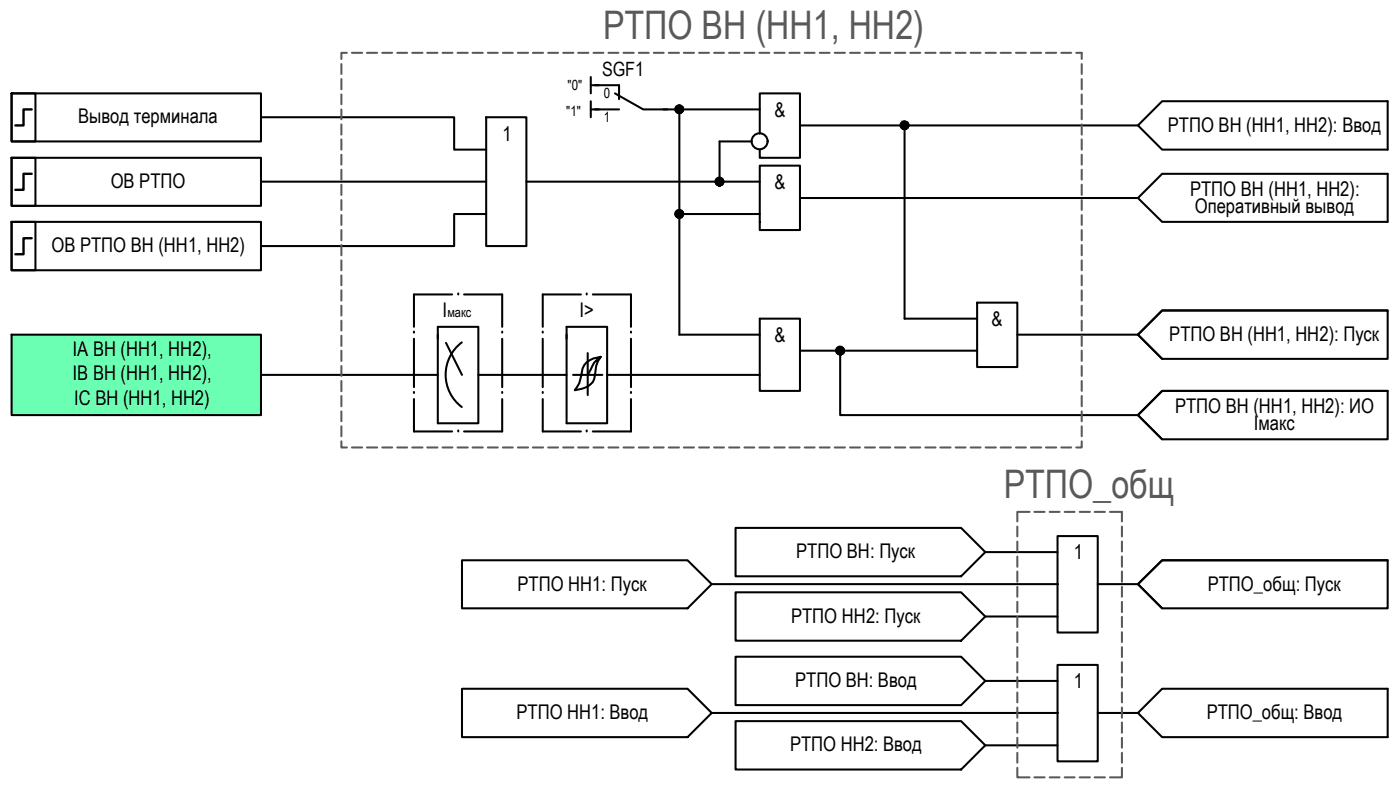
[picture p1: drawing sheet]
<svg xmlns="http://www.w3.org/2000/svg" width="174mm" height="98mm" viewBox="0 0 174 98" stroke-linecap="round" stroke-linejoin="round" font-family="sans-serif">
<!-- layer: 0 -->
<path d="M1.4 41.6l31 10v-10zM1.4 41.6l31 10h-31z" fill="#6bffb3" stroke="#6bffb3" stroke-width=".12"/>
<g fill="none" stroke="#000" stroke-width=".25">
<path d="M1.4 19.6h3v6h-3zM1.4 19.6h31v6h-31zM1.4 11.6h3v6h-3zM1.4 11.6h31v6h-31zM32.4 14.6h24v4h4M60.4 14.6h5v16h-5zM73.4 9.6v2M73.4 12.6v2M73.4 10.6h1M73.4 13.6h1M82.4 13.6h12M84.4 13.6v13h10"/>
<path d="M93.4 17.6h-4v5M94.4 16.6v-5h5v8h-5v-1M99.4 15.6h42M112.4 15.6v24h9M141.4 15.6l3-3h28v6h-28zM1.4 27.6h3v6h-3zM1.4 27.6h31v6h-31zM32.4 22.6h28M60.4 26.6h-4v4h-24M65.4 22.6h29M84.4 26.6v15h10M94.4 39.6h5v9h-5z"/>
<path d="M94.4 20.6h5v8h-5zM99.4 24.6h42M121.4 37.6h5v8h-5zM141.4 24.6l3-3h28v6h-28zM172.4 38.6h-28l-3 3 3 3M1.4 41.6h31v10h-31zM32.4 46.6h22M54.4 41.6v11h5v-12h-5v1.5M55.4 42.6l2 4M57.4 42.5a5 5 0 0 0 0 8.1M59.4 46.6h11M70.4 41.6v11h5v-12h-5v1.5"/>
<path d="M73 46.6h1.8M73 43.9v5.2M74.6 44.3l-.5 1.1-.2 1.3a1.95 1.95 0 0 1-1.6 1.6l-.9 .2a5.4 5.4 0 0 0 1-2.7 2.32 2.32 0 0 1 2.2-1.5 2.83 2.83 0 0 0-1.2 1.7l-.4 .6h-1.8M75.4 46.6h19M99.4 43.6h22M104.4 43.6v8h37l3-3h28v6h-28l-3-3M126.4 41.6h15M141.4 41.6l3-3h28v6h-28zM172.4 48.6h-28l-3 3 3 3M57.4 69.6h28l3 3-3 3h-28zM88.4 72.6h43M91.4 65.6h28l3 3-3 3h-28z"/>
<path d="M91.4 73.6h28l3 3-3 3h-28zM122.4 68.6h9M122.4 76.6h9M131.4 66.6h5v12h-5zM136.4 72.6h5M141.4 72.6l3-3h28v6h-28zM172.4 69.6h-28l-3 3 3 3M57.4 85.6h28l3 3-3 3h-28zM88.4 88.6h43M91.4 81.6h28l3 3-3 3h-28zM91.4 89.6h28l3 3-3 3h-28zM122.4 84.6h9"/>
<path d="M122.4 92.6h9M131.4 82.6h5v12h-5zM136.4 88.6h5M141.4 88.6l3-3h28v6h-28z"/>
<circle cx="84.4" cy="13.6" r=".49"/>
<circle cx="94.4" cy="17.5" r=".99"/>
<circle cx="112.4" cy="15.6" r=".49"/>
<circle cx="84.4" cy="26.6" r=".49"/>
<circle cx="89.4" cy="22.5" r=".49"/>
<circle cx="104.4" cy="43.5" r=".49"/>
</g>
<g fill="none" stroke="#000" stroke-width=".25">
<path d="M73.9 10.6h3v1.7M73.9 13.6h3M76.4 11.6l3.5 2h3M56.2 36.6h-4.8v4M56.9 36.6h.1M57.7 36.6h4.7v4M72.2 36.6h-4.8v4M72.9 36.6h.1M73.7 36.6h4.7v4M51.4 48.8h.1M51.4 41.3h.1M51.4 49.6v4h4.8"/>
<path d="M51.4 42.1v6M56.9 53.6h.1M62.4 48.8h.1M62.4 41.3h.1M62.4 49.6v4h-4.7M62.4 42.1v6M67.4 48.8h.1M67.4 41.3h.1M67.4 42.1v6M67.4 49.6v4h4.8M72.9 53.6h.1M78.4 48.8h.1"/>
<path d="M78.4 41.3h.1M78.4 42.1v6M78.4 49.6v4h-4.7"/>
</g>
<!-- layer: 0 -->
<g fill="#000" stroke="#000" stroke-width=".12">
<path d="M84.1 13.3h.7zM84.3 13.1h.2zM112.3 16.1h.2zM112.4 15.1h.1zM84.3 27.1h.2zM84.3 26.1h.2zM89.3 23.1h.2zM89.4 22.1h.1zM104.3 44.1h.2zM104.4 43.1h.1z"/>
<path d="M84.3 13.1h.2zM84.3 13.1h.2z"/>
<path d="M84.3 13.1h.3zM84.2 13.1h.4z"/>
<path d="M84.3 14.1h.2zM84.3 14.1h.2zM84.3 14.1h.2z"/>
<path d="M84.2 13.1h.4zM84.2 13.1h.4z"/>
<path d="M84.2 14.1h.4zM84.2 14.1h.3z"/>
<path d="M84.2 13.1l.5 .1zM84.2 13.1l.5 .1z"/>
<path d="M84.2 14.1h.4zM84.2 14.1h.4z"/>
<path d="M84.2 13.2h.5zM84.1 13.2h.6z"/>
<path d="M84.2 14h.5zM84.2 14l.4 .1z"/>
<path d="M84.1 13.2h.7zM84.1 13.2h.7z"/>
<path d="M84.1 14h.6zM84.1 14h.6z"/>
<path d="M84.1 13.2l.7 .1zM84.1 13.2l.7 .1zM84 13.3h.8z"/>
<path d="M84.1 14h.7zM84.1 14h.6z"/>
<path d="M84 13.3h.8zM84 13.3h.8z"/>
<path d="M84 13.9h.8zM84 13.9h.8z"/>
<path d="M84.1 13.9h.7zM84.1 13.9l.7 .1z"/>
<path d="M84 13.3h.9zM84 13.3h.9z"/>
<path d="M84 13.8h.8zM84 13.8l.8 .1z"/>
<path d="M84 13.3l.9 .1zM84 13.3l.9 .1z"/>
<path d="M83.9 13.4h1zM83.9 13.4h1z"/>
<path d="M83.9 13.4l1 .1v-.1zM83.9 13.4l1 .1h-1z"/>
<path d="M83.9 13.7l1 .1zM83.9 13.7l1 .1z"/>
<path d="M83.9 13.8h1zM83.9 13.8h1z"/>
<path d="M84 13.8h.9zM84 13.8h.8z"/>
<path d="M83.9 13.5h1zM83.9 13.5h1z"/>
<path d="M83.9 13.5l1 .1zM83.9 13.5l1 .1z"/>
<path d="M83.9 13.6h1zM83.9 13.6h1z"/>
<path d="M83.9 13.6l1 .1zM83.9 13.6l1 .1z"/>
<path d="M83.9 13.7h1zM83.9 13.7h1z"/>
<path d="M112.3 16.1h.2zM112.4 16.1h.1z"/>
<path d="M112.4 15.1h.1zM112.4 15.1h.1z"/>
<path d="M112.3 15.1h.3zM112.3 15.1h.3z"/>
<path d="M112.3 15.1h.3zM112.2 15.1h.4z"/>
<path d="M112.3 16h.3zM112.3 16l.2 .1z"/>
<path d="M112.2 15.1l.5 .1zM112.2 15.1l.5 .1z"/>
<path d="M112.2 16h.4zM112.2 16h.4z"/>
<path d="M112.2 15.2h.5zM112.1 15.2h.6z"/>
<path d="M112.2 16h.5zM112.2 16h.4z"/>
<path d="M112.1 15.2h.6zM112.1 15.2h.6z"/>
<path d="M112.1 16h.6zM112.1 16h.6z"/>
<path d="M112.1 15.2h.7zM112.1 15.2h.7z"/>
<path d="M112.1 16h.6zM112.1 16h.6z"/>
<path d="M112.1 15.2l.7 .1zM112.1 15.2l.7 .1z"/>
<path d="M112.1 15.9h.7zM112.1 15.9l.6 .1z"/>
<path d="M112 15.3h.8zM112 15.3h.8z"/>
<path d="M112 15.3l.9 .1zM112 15.3l.9 .1z"/>
<path d="M112 15.8l.8 .1zM112 15.8l.8 .1z"/>
<path d="M112 15.9h.8zM112 15.9h.8z"/>
<path d="M112 15.4h.9zM112 15.4h.9z"/>
<path d="M112 15.4l.9 .1zM111.9 15.5h1z"/>
<path d="M112 15.7l.9 .1zM112 15.7l.9 .1z"/>
<path d="M112 15.8h.9zM112 15.8h.8z"/>
<path d="M111.9 15.5h1zM111.9 15.5h1z"/>
<path d="M111.9 15.5h1zM111.9 15.5h1z"/>
<path d="M111.9 15.5l1 .1zM111.9 15.5l1 .1z"/>
<path d="M111.9 15.6h1zM111.9 15.6h1z"/>
<path d="M111.9 15.6l1 .1zM111.9 15.6l1 .1z"/>
<path d="M111.9 15.7h1zM111.9 15.7h1z"/>
<path d="M111.9 15.7h1zM111.9 15.7h1z"/>
<path d="M84.3 27.1h.2zM84.3 27.1h.2z"/>
<path d="M84.3 26.1h.2zM84.3 26.1h.2z"/>
<path d="M84.3 26.1h.3zM84.2 26.1h.4z"/>
<path d="M84.2 26.1h.4zM84.2 26.1h.4z"/>
<path d="M84.2 27.1h.4zM84.2 27.1h.3z"/>
<path d="M84.2 26.1l.5 .1zM84.2 26.1l.5 .1z"/>
<path d="M84.2 27.1h.4zM84.2 27.1h.4z"/>
<path d="M84.2 26.2h.5zM84.1 26.2h.6z"/>
<path d="M84.2 27h.5zM84.2 27l.4 .1z"/>
<path d="M84.1 26.2h.7zM84.1 26.2h.7z"/>
<path d="M84.1 27h.6zM84.1 27h.6z"/>
<path d="M84.1 26.2h.7zM84.1 26.2h.7z"/>
<path d="M84.1 27h.7zM84.1 27h.6z"/>
<path d="M84.1 26.2l.7 .1zM84.1 26.2l.7 .1z"/>
<path d="M84 26.3h.8zM84 26.3h.8z"/>
<path d="M84 26.9h.8zM84 26.9h.8z"/>
<path d="M84.1 26.9h.7zM84.1 26.9l.7 .1z"/>
<path d="M84 26.3h.9zM84 26.3h.9z"/>
<path d="M84 26.8h.8zM84 26.8l.8 .1z"/>
<path d="M84 26.3l.9 .1zM84 26.3l.9 .1z"/>
<path d="M83.9 26.4l1 .1v-.1zM83.9 26.4l1 .1h-1z"/>
<path d="M83.9 26.5h1zM83.9 26.5h1z"/>
<path d="M83.9 26.7l1 .1zM83.9 26.7l1 .1z"/>
<path d="M83.9 26.8h1zM83.9 26.8h1z"/>
<path d="M84 26.8h.9zM84 26.8h.8z"/>
<path d="M83.9 26.5h1zM83.9 26.5h1z"/>
<path d="M83.9 26.5l1 .1zM83.9 26.5l1 .1z"/>
<path d="M83.9 26.6h1zM83.9 26.6h1z"/>
<path d="M83.9 26.6l1 .1zM83.9 26.6l1 .1z"/>
<path d="M83.9 26.7h1zM83.9 26.7h1z"/>
<path d="M89.4 22.1h.1zM89.3 22.1h.2z"/>
<path d="M89.4 23.1h.1zM89.3 23.1h.2z"/>
<path d="M89.3 22.1h.3zM89.2 22.1h.4z"/>
<path d="M89.2 22.1h.4zM89.2 22.1h.4z"/>
<path d="M89.2 23.1h.4zM89.2 23.1h.3z"/>
<path d="M89.2 22.1h.5zM89.2 22.1h.5z"/>
<path d="M89.2 23h.4zM89.2 23l.4 .1z"/>
<path d="M89.2 22.1l.5 .1zM89.2 22.1l.5 .1z"/>
<path d="M89.2 23h.5zM89.2 23h.4z"/>
<path d="M89.1 22.2h.6zM89.1 22.2h.6z"/>
<path d="M89.1 23h.6zM89.1 23h.6z"/>
<path d="M89.1 22.2h.7zM89.1 22.2h.7z"/>
<path d="M89.1 22.9h.6zM89.1 22.9h.7z"/>
<path d="M89.1 22.9h.6zM89.1 22.9l.6 .1z"/>
<path d="M89.1 22.2l.7 .1zM89.1 22.2l.7 .1z"/>
<path d="M89 22.3h.8zM89 22.3h.8z"/>
<path d="M89 22.9h.8zM89 22.9h.8z"/>
<path d="M89 22.3l.9 .1zM89 22.3l.9 .1z"/>
<path d="M89 22.9h.8zM89 22.9h.8z"/>
<path d="M89 22.4h.9zM89 22.4h.9z"/>
<path d="M88.9 22.4h1zM88.9 22.4h1z"/>
<path d="M88.9 22.4l1 .1zM88.9 22.4l1 .1z"/>
<path d="M88.9 22.7l1 .1zM88.9 22.7l1 .1z"/>
<path d="M88.9 22.8h1zM88.9 22.8h1z"/>
<path d="M89 22.8h.9zM89 22.8l.8 .1z"/>
<path d="M88.9 22.5h1zM88.9 22.5h1z"/>
<path d="M88.9 22.5l1 .1zM88.9 22.5l1 .1z"/>
<path d="M88.9 22.6l1 .1v-.1zM88.9 22.6l1 .1h-1z"/>
<path d="M88.9 22.7h1zM88.9 22.7h1z"/>
<path d="M88.9 22.7h1zM88.9 22.7h1z"/>
<path d="M104.3 44.1h.2zM104.4 44.1h.1z"/>
<path d="M104.4 43.1h.1zM104.3 43.1h.2z"/>
<path d="M104.3 43.1h.3zM104.3 43.1h.3z"/>
<path d="M104.3 43.1h.3zM104.3 43.1h.3z"/>
<path d="M104.3 44.1h.3zM104.3 44.1h.2z"/>
<path d="M104.2 43.1h.4zM104.2 43.1h.4z"/>
<path d="M104.2 44h.4zM104.2 44l.4 .1z"/>
<path d="M104.2 43.1l.5 .1zM104.2 43.1l.5 .1z"/>
<path d="M104.2 44h.4zM104.2 44h.4z"/>
<path d="M104.1 43.2h.6zM104.1 43.2h.6z"/>
<path d="M104.1 44h.6zM104.1 44h.5z"/>
<path d="M104.1 43.2h.7zM104.1 43.2h.7z"/>
<path d="M104.1 43.9h.6zM104.1 43.9l.6 .1z"/>
<path d="M104.1 43.2l.7 .1zM104.1 43.2l.7 .1z"/>
<path d="M104.1 43.9h.7zM104.1 43.9h.6z"/>
<path d="M104 43.3h.8zM104 43.3h.8z"/>
<path d="M104 43.3l.9 .1zM104 43.3l.9 .1z"/>
<path d="M104 43.9h.8zM104 43.9h.8z"/>
<path d="M104 43.9h.8zM104 43.9h.8z"/>
<path d="M104 43.4h.9zM104 43.4h.9z"/>
<path d="M104 43.4h.9zM104 43.4h.9z"/>
<path d="M104 43.8h.9zM104 43.8h.9z"/>
<path d="M104 43.8h.9zM104 43.8l.8 .1z"/>
<path d="M103.9 43.4l1 .1zM103.9 43.4l1 .1z"/>
<path d="M103.9 43.5h1zM103.9 43.5h1z"/>
<path d="M103.9 43.5l1 .1zM103.9 43.5l1 .1z"/>
<path d="M103.9 43.6h1zM103.9 43.6h1h-1z"/>
<path d="M103.9 43.6l1 .1zM103.9 43.6l1 .1z"/>
<path d="M103.9 43.7h1zM103.9 43.7h1z"/>
<path d="M103.9 43.7h1zM103.9 43.7l1 .1z"/>
</g>
<path d="M3.9 13.6h-1v2h-1M3.9 21.6h-1v2h-1M3.9 29.6h-1v2h-1" fill="none" stroke="#000" stroke-width=".3"/>
<g fill="none" stroke="#58595b" stroke-width=".25">
<path d="M42.4 8v1.2M42.4 9.8v1.3M42.4 11.7v1.3M42.4 13.6v1.2M42.4 15.5v1.2M42.4 17.3v1.3M42.4 19.2v1.2M43.1 6.6h-.7v.7M43.7 6.6h1.3M45.6 6.6h1.3M47.5 6.6h1.2M49.4 6.6h1.2"/>
<path d="M51.2 6.6h1.3M53.1 6.6h1.3M55 6.6h1.2M56.9 6.6h1.2M58.7 6.6h1.3M60.6 6.6h1.3M62.5 6.6h1.2M64.3 6.6h1.3M66.2 6.6h1.3M68.1 6.6h1.2M70 6.6h1.2M71.8 6.6h1.3"/>
<path d="M73.7 6.6h1.3M75.6 6.6h1.2M77.5 6.6h1.2M79.4 6.6h1.2M81.2 6.6h1.3M83.1 6.6h1.3M85 6.6h1.2M86.9 6.6h1.2M88.7 6.6h1.3M90.6 6.6h1.3M92.5 6.6h1.2M94.4 6.6h1.2"/>
<path d="M96.2 6.6h1.3M98.1 6.6h1.3M100 6.6h1.2M101.9 6.6h1.2M103.7 6.6h1.3M105.6 6.6h1.3M107.5 6.6h1.2M109.3 6.6h1.3M111.2 6.6h1.3M113.1 6.6h1.2M115 6.6h1.2M116.8 6.6h1.3"/>
<path d="M118.7 6.6h1.3M120.6 6.6h1.2M122.5 6.6h1.2M124.3 6.6h1.3M126.2 6.6h1.3M128.1 6.6h1.3M130 6.6h1.2M131.9 6.6h1.2M133.7 6.6h.7v.7M134.4 8v1.2M134.4 9.8v1.3M134.4 11.7v1.3"/>
<path d="M134.4 13.6v1.2M134.4 15.5v1.2M134.4 17.3v1.3M134.4 19.2v1.2M42.4 21.1v1.2M42.4 22.9v1.3M42.4 24.9v1.2M42.4 26.7v1.2M42.4 28.6v1.2M42.4 30.4v1.3M42.4 32.3v1.3M42.4 34.2v1.2"/>
<path d="M42.4 36.1v1.2M42.4 38v1.2M42.4 39.8v1.3M134.4 21.1v1.2M134.4 22.9v1.3M134.4 24.9v1.2M134.4 26.7v1.2M134.4 28.6v1.2M134.4 30.4v1.3M134.4 32.3v1.3M134.4 34.2v1.2M134.4 36.1v1.2"/>
<path d="M134.4 38v1.2M134.4 39.8v1.3M42.4 54.8v.8h.7M42.4 41.7v1.3M42.4 43.6v1.2M42.4 45.5v1.2M42.4 47.3v1.3M42.4 49.2v1.3M42.4 51.1v1.2M42.4 53v1.2M43.7 55.6h1.3M45.6 55.6h1.3"/>
<path d="M47.5 55.6h1.2M49.4 55.6h1.2M51.2 55.6h1.3M53.1 55.6h1.3M55 55.6h1.2M56.9 55.6h1.2M58.7 55.6h1.3M60.6 55.6h1.3M62.5 55.6h1.2M64.3 55.6h1.3M66.2 55.6h1.3M68.1 55.6h1.2"/>
<path d="M70 55.6h1.2M71.8 55.6h1.3M73.7 55.6h1.3M75.6 55.6h1.2M77.5 55.6h1.2M79.4 55.6h1.2M81.2 55.6h1.3M83.1 55.6h1.3M85 55.6h1.2M86.9 55.6h1.2M88.7 55.6h1.3M90.6 55.6h1.3"/>
<path d="M92.5 55.6h1.2M94.4 55.6h1.2M96.2 55.6h1.3M98.1 55.6h1.3M100 55.6h1.2M101.9 55.6h1.2M103.7 55.6h1.3M105.6 55.6h1.3M107.5 55.6h1.2M109.3 55.6h1.3M111.2 55.6h1.3M113.1 55.6h1.2"/>
<path d="M115 55.6h1.2M116.8 55.6h1.3M118.7 55.6h1.3M120.6 55.6h1.2M122.5 55.6h1.2M124.3 55.6h1.3M126.2 55.6h1.3M128.1 55.6h1.3M130 55.6h1.2M131.9 55.6h1.2M134.4 54.8v.8h-.7M134.4 41.7v1.3"/>
<path d="M134.4 43.6v1.2M134.4 45.5v1.2M134.4 47.3v1.3M134.4 49.2v1.3M134.4 51.1v1.2M134.4 53v1.2M126.4 65.4v1.2M126.4 67.3v1.2M126.4 69.1v1.3M126.4 71v1.3M126.4 72.9v1.2M126.4 74.8v1.2"/>
<path d="M126.4 76.6v1.3M126.4 78.5v1.3M127.9 63.6h-1.5v1.2M128.5 63.6h1.3M130.4 63.6h1.3M132.3 63.6h1.2M134.2 63.6h1.2M136 63.6h1.3M137.9 63.6h1.5v1.2M139.4 65.4v1.2M139.4 67.3v1.2M139.4 69.1v1.3"/>
<path d="M139.4 71v1.3M139.4 72.9v1.2M139.4 74.8v1.2M139.4 76.6v1.3M139.4 78.5v1.3M126.4 95.4v1.2h1.5M126.4 80.4v1.2M126.4 82.3v1.2M126.4 84.1v1.3M126.4 86v1.3M126.4 87.9v1.3M126.4 89.7v1.3"/>
<path d="M126.4 91.7v1.2M126.4 93.5v1.2M128.5 96.6h1.3M130.4 96.6h1.3M132.3 96.6h1.2M134.2 96.6h1.2M136 96.6h1.3M139.4 95.4v1.2h-1.5M139.4 80.4v1.2M139.4 82.3v1.2M139.4 84.1v1.3M139.4 86v1.3"/>
<path d="M139.4 87.9v1.3M139.4 89.7v1.3M139.4 91.7v1.2M139.4 93.5v1.2"/>
</g>
<g font-size="4.9" fill="#58595b">
<text x="74.9" y="4.9">РТПО ВН (НН1, НН2)</text>
<text x="124.7" y="61.9">РТПО_общ</text>
</g>
<g font-size="2.5">
<text x="9.7" y="15.3">Вывод терминала</text>
<text x="62.4" y="17.5">1</text>
<text x="96.2" y="14.5">&amp;</text>
<text x="145.1" y="16.3">РТПО ВН (НН1, НН2): Ввод</text>
<text x="13.8" y="23.4">ОВ РТПО</text>
<text x="96.2" y="23.5">&amp;</text>
<text x="147.9" y="24.3">РТПО ВН (НН1, НН2):</text>
<text x="148.5" y="26.4">Оперативный вывод</text>
<text x="6.4" y="31.3">ОВ РТПО ВН (НН1, НН2)</text>
<text x="55" y="39.4">I</text>
<text x="72" y="39.4">I&gt;</text>
<text x="123.2" y="40.5">&amp;</text>
<text x="9" y="44.2">IA ВН (НН1, НН2),</text>
<text x="9" y="47.2">IB ВН (НН1, НН2),</text>
<text x="96.2" y="42.5">&amp;</text>
<text x="145.3" y="42.3">РТПО ВН (НН1, НН2): Пуск</text>
<text x="9.2" y="50.3">IC ВН (НН1, НН2)</text>
<text x="146" y="51.3">РТПО ВН (НН1, НН2): ИО</text>
<text x="155.8" y="53.4">Iмакс</text>
<text x="98.9" y="69.3">РТПО ВН: Пуск</text>
<text x="133.4" y="69.5">1</text>
<text x="64.3" y="73.4">РТПО НН1: Пуск</text>
<text x="98.3" y="77.3">РТПО НН2: Пуск</text>
<text x="150.1" y="73.4">РТПО_общ: Пуск</text>
<text x="64.2" y="89.3">РТПО НН1: Ввод</text>
<text x="98.8" y="85.3">РТПО ВН: Ввод</text>
<text x="133.4" y="85.5">1</text>
<text x="149.9" y="89.4">РТПО_общ: Ввод</text>
<text x="98.2" y="93.3">РТПО НН2: Ввод</text>
</g>
<text font-size="2.4" x="74.8" y="9.4">SGF1</text>
<g font-size="1.7">
<text x="70.5" y="11.2">&quot;0&quot;</text>
<text x="70.4" y="14.4">&quot;1&quot;</text>
<text x="75" y="12.2">0</text>
<text x="75" y="15.2">1</text>
<text x="55.6" y="39.4">макс</text>
</g>
</svg>
